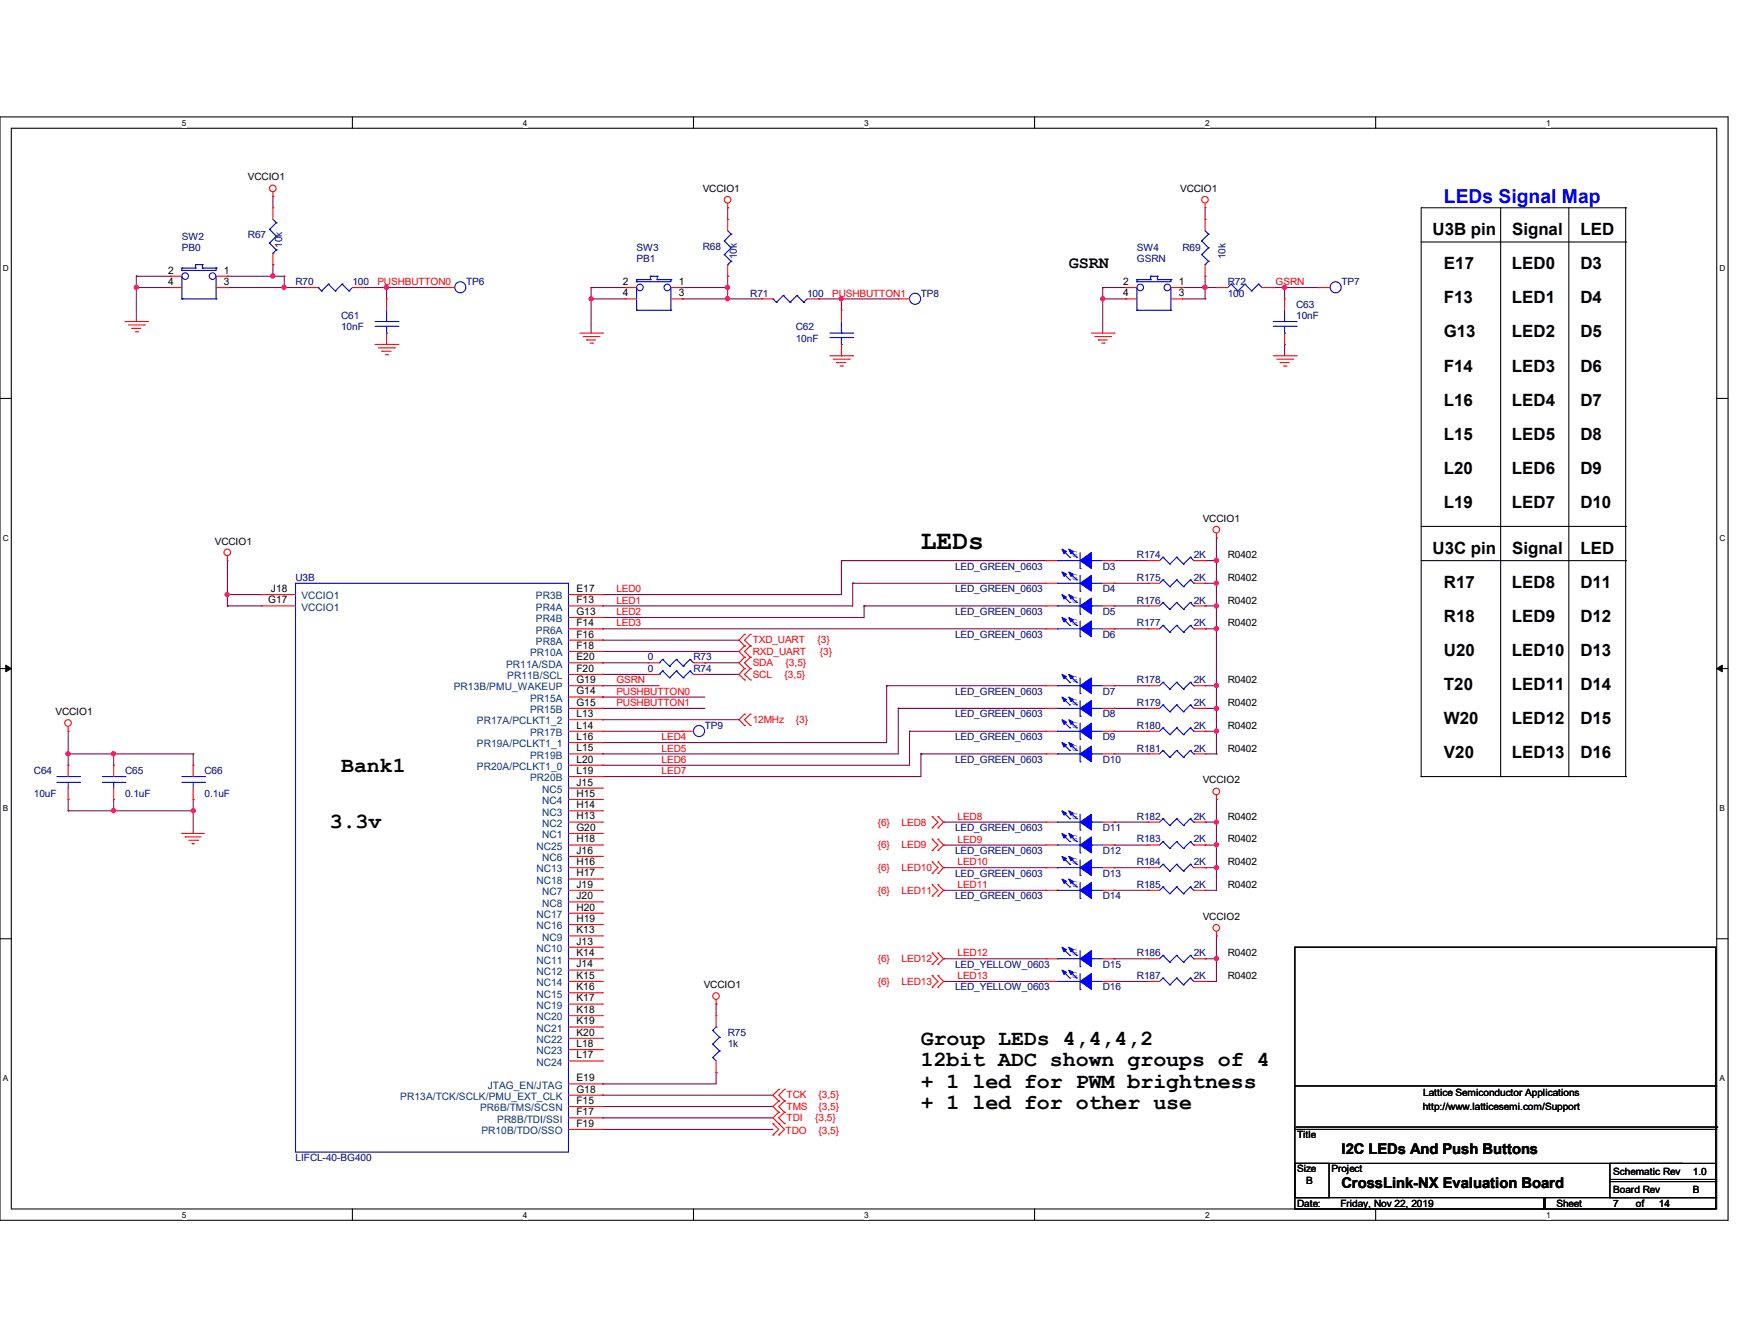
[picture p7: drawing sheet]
<svg xmlns="http://www.w3.org/2000/svg" width="279mm" height="216mm" viewBox="0 0 279 216" stroke-linecap="round" stroke-linejoin="round" font-family="sans-serif">
<path d="M0 18.8h278v177.4h-278zM1.8 20.6h274.3v173.8h-274.3z" fill="none" stroke="#000" stroke-width=".17"/>
<g fill="#fff">
<path d="M29.3 19h.7v1.5h-.7z"/>
<path d="M29.3 194.6h.7v1.4h-.7z"/>
</g>
<path d="M56.7 18.8v1.8M56.7 194.4v1.8" fill="none" stroke="#000" stroke-width=".17"/>
<g fill="#fff">
<path d="M84.1 19h.7v1.5h-.7z"/>
<path d="M84.1 194.6h.7v1.4h-.7z"/>
</g>
<path d="M111.5 18.8v1.8M111.5 194.4v1.8" fill="none" stroke="#000" stroke-width=".17"/>
<g fill="#fff">
<path d="M139 19h.7v1.5h-.7z"/>
<path d="M139 194.6h.7v1.4h-.7z"/>
</g>
<path d="M166.4 18.8v1.8M166.4 194.4v1.8" fill="none" stroke="#000" stroke-width=".17"/>
<g fill="#fff">
<path d="M193.8 19h.8v1.5h-.8z"/>
<path d="M193.8 194.6h.8v1.4h-.8z"/>
</g>
<path d="M221.3 18.8v1.8M221.3 194.4v1.8" fill="none" stroke="#000" stroke-width=".17"/>
<g fill="#fff">
<path d="M248.7 19h.7v1.5h-.7z"/>
<path d="M248.7 194.6h.7v1.4h-.7z"/>
<path d="M.5 42.3h.9v1.5h-.9z"/>
<path d="M276.6 42.3h.9v1.5h-.9z"/>
<path d="M.5 85.8h.9v1.4h-.9z"/>
<path d="M276.6 85.8h.9v1.4h-.9z"/>
</g>
<path d="M0 64.1h1.8M276.1 64.1h1.9" fill="none" stroke="#000" stroke-width=".17"/>
<g fill="#fff">
<path d="M.5 129.2h.8v1.5h-.8z"/>
<path d="M276.6 129.2h.9v1.5h-.9z"/>
</g>
<path d="M0 107.5h1.8M276.1 107.5h1.9" fill="none" stroke="#000" stroke-width=".17"/>
<path d="M.9 106.9l.9 .6-.9 .5zM276.1 107.5l.9-.6v1.1z" fill="#000" stroke="#000" stroke-width=".16"/>
<g fill="#fff">
<path d="M.5 172.6h.8v1.5h-.8z"/>
<path d="M276.6 172.6h.9v1.5h-.9z"/>
</g>
<g fill="none" stroke="#000" stroke-width=".17">
<path d="M228.6 38.9h32.9M241.4 33.4v91.4M252.3 33.4v91.4M261.5 33.4h.1M261.5 38.9h.1M261.5 33.4h-32.9v91.4M261.5 33.4v91.4M228.6 90.1h32.9M228.6 84.6h32.9M261.5 90.1h.1M261.5 84.6h.1M228.6 124.8h.1"/>
<path d="M228.6 124.8h32.9M241.4 124.8h.1M252.3 124.8h.1M261.5 124.8h.1M0 150.9h1.8M208.3 152.3h67.7v42.1h-67.7zM276.1 150.9h1.9M208.3 174.6h67.7M276 174.6h.1M208.3 187h5.5v5.5h-5.5zM208.3 192.5h67.7M208.3 181.6h67.7"/>
<path d="M208.3 187h62.2M208.5 181.2h67.6M248.3 194.4h.1M248.3 192.5v1.9M248.5 194.4h.1M248.5 192.5v1.9M259 187h17v5.5h-17zM259 189.9h17M259 189.6h17M270.5 187h.1M276 192.5h.1M276 181.6h.1"/>
<path d="M276 189.9h.1M276 189.6h.1M276.1 181.2h.1"/>
</g>
<g fill="none" stroke="#800040" stroke-width=".17">
<path d="M43.9 31.6h.1M43.9 31.6v1.8M117.1 33.4h.1M117.1 33.4v1.9M193.8 35.3h.1M193.8 33.4v1.9M21.9 44.4h.1M21.9 46.2h.1M21.9 44.4h5.5M21.9 44.4v7.3M21.9 46.2h5.5M36.6 44.4h.1"/>
<path d="M36.6 46.2h.1M36.6 44.4h9.1M36.6 46.2h12.8M43.9 44.4h.1M43.9 42.5h.1M43.9 42.5v1.9M45.7 44.4h.1M45.7 46.2h.1M45.7 44.4v1.8M58.5 46.2h.1M58.5 46.2h12.8M62.2 46.2h.1"/>
<path d="M62.2 46.2v1.8M95.1 46.2h.1M95.1 48h.1M95.1 46.2h5.5M95.1 46.2v7.4M95.1 48h5.5M109.7 46.2h.1M109.7 48h.1M109.7 46.2h7.4M109.7 48h12.8M117.1 46.2h.1M117.1 44.4h.1"/>
<path d="M117.1 48h.1M117.1 44.4v3.6M131.7 48h.1M131.7 48h12.8M135.3 48h.1M135.3 48v1.9M177.4 48h.1M177.4 46.2h.1M177.4 46.2h3.7M177.4 48h3.7M177.4 46.2v7.4M181.1 46.2h.1"/>
<path d="M181.1 48h.1M190.2 46.2h5.5M190.2 48h3.6M193.8 46.2h.1M193.8 48h.1M193.8 44.4h.1M193.8 44.4v3.6M204.8 46.2h.1M204.8 46.2h7.3M206.6 55.4h.1M206.6 46.2h.1M206.6 46.2v1.8"/>
<path d="M206.6 55.4v1.8M36.6 95.6h.1M36.6 97.4h.1M36.6 95.6h5.4M36.6 90.1v7.3M36.6 97.4h5.4M96.9 95.6h.1M96.9 97.4h.1M96.9 99.3h.1M135.3 90.1h.1M135.3 90.1v5.5h-38.4M135.3 90.1h32.9"/>
<path d="M137.2 93.8h.1M137.2 93.8v3.6h-40.3M137.2 93.8h31M139 97.4h.1M139 97.4h29.2M139 97.4v1.9h-42.1M179.2 90.1h.1M179.2 93.8h.1M179.2 97.4h.1M179.2 97.4h5.5M179.2 93.8h5.5M179.2 90.1h5.5"/>
<path d="M193.8 97.4h.1M193.8 93.8h.1M193.8 90.1h.1M193.8 97.4h1.9M193.8 93.8h1.9M193.8 90.1h1.9M195.7 93.8h.1M195.7 90.1h.1M195.7 86.4h.1M195.7 97.4h.1M195.7 86.4v34.8M11 117.6h.1"/>
<path d="M11 117.6v5.4M96.9 115.7h.1M96.9 101.1h.1M96.9 119.4h.1M96.9 110.2h.1M96.9 106.6h.1M96.9 108.4h.1M96.9 102.9h.1M96.9 104.7h.1M96.9 112.1h.1M96.9 113.9h.1M96.9 115.7h22"/>
<path d="M96.9 117.6h12.8M96.9 113.9h16.5M96.9 110.2h9.1M96.9 101.1h71.3M96.9 106.6h7.3M96.9 108.4h7.3M96.9 102.9h22M96.9 104.7h22M96.9 112.1h16.5M109.7 117.6h.1M113.4 106.6h.1M113.4 108.4h.1"/>
<path d="M113.4 106.6h5.5M113.4 108.4h5.5M142.6 110.2h.1M142.6 110.2h25.6M142.6 110.2v9.2h-45.7M144.5 113.9h.1M144.5 113.9v7.3h-47.6M144.5 113.9h23.7M146.3 117.6h.1M146.3 117.6h21.9M146.3 117.6v5.4h-49.4M179.2 117.6h.1"/>
<path d="M179.2 110.2h.1M179.2 113.9h.1M179.2 101.1h.1M179.2 117.6h5.5M179.2 113.9h5.5M179.2 110.2h5.5M179.2 101.1h5.5M193.8 117.6h.1M193.8 113.9h.1M193.8 110.2h.1M193.8 101.1h.1M193.8 117.6h1.9"/>
<path d="M193.8 113.9h1.9M193.8 110.2h1.9M193.8 101.1h1.9M195.7 113.9h.1M195.7 110.2h.1M195.7 101.1h.1M195.7 117.6h.1M11 121.2h.1M11 128.5h.1M11 130.3h.1M11 130.3h20.1M11 121.2h20.1"/>
<path d="M11 128.5v1.8M18.3 130.3h.1M18.3 121.2h.1M18.3 128.5h.1M18.3 121.2v1.8M18.3 128.5v1.8M31.1 130.3h.1M31.1 121.2h.1M31.1 128.5h.1M31.1 121.2v1.8M31.1 128.5v5.5M96.9 121.2h.1"/>
<path d="M96.9 123h.1M96.9 124.8h.1M148.1 121.2h.1M148.1 121.2h20.1M148.1 121.2v3.6h-51.2M151.8 132.2h.1M151.8 135.8h.1M151.8 139.5h.1M151.8 139.5h16.4M151.8 135.8h16.4M151.8 132.2h16.4M179.2 132.2h.1"/>
<path d="M179.2 135.8h.1M179.2 139.5h.1M179.2 121.2h5.5M179.2 139.5h5.5M179.2 135.8h5.5M179.2 132.2h5.5M184.7 121.2h.1M193.8 139.5h.1M193.8 135.8h.1M193.8 132.2h.1M193.8 121.2h1.9M193.8 139.5h1.9"/>
<path d="M193.8 135.8h1.9M193.8 132.2h1.9M195.7 135.8h.1M195.7 132.2h.1M195.7 128.5h.1M195.7 139.5h.1M195.7 121.2h.1M195.7 128.5v14.6h-1.9M151.8 143.1h.1M151.8 154.1h.1M151.8 157.8h.1M151.8 143.1h16.4"/>
<path d="M151.8 157.8h16.4M151.8 154.1h16.4M179.2 143.1h.1M179.2 154.1h.1M179.2 157.8h.1M179.2 143.1h5.5M179.2 157.8h5.5M179.2 154.1h5.5M193.8 143.1h.1M193.8 157.8h.1M193.8 154.1h.1M193.8 154.1h1.9"/>
<path d="M195.7 154.1h.1M195.7 150.5h.1M195.7 150.5v7.3h-1.9M96.9 179.7h.1M96.9 177.9h.1M96.9 176.1h.1M96.9 174.2h.1M96.9 179.7h27.4M96.9 177.9h27.4M96.9 176.1h27.4M115.2 161.4h.1M115.2 172.4h.1"/>
<path d="M115.2 161.4v1.9M115.2 172.4v1.8h-18.3M96.9 181.6h.1M96.9 181.6h27.4"/>
</g>
<g fill="#f0f" stroke="#f0f" stroke-width=".17">
<circle cx="31.1" cy="130.3" r=".34"/>
<circle cx="11" cy="121.2" r=".35"/>
<circle cx="18.2" cy="130.3" r=".34"/>
<circle cx="18.2" cy="121.2" r=".34"/>
<circle cx="36.5" cy="95.6" r=".34"/>
<circle cx="21.9" cy="46.2" r=".34"/>
<circle cx="43.9" cy="44.4" r=".34"/>
<circle cx="45.7" cy="46.2" r=".34"/>
<circle cx="62.1" cy="46.2" r=".34"/>
<circle cx="95.1" cy="48" r=".34"/>
<circle cx="117" cy="46.2" r=".34"/>
<circle cx="117" cy="48" r=".34"/>
<circle cx="135.3" cy="48" r=".34"/>
<circle cx="193.8" cy="46.2" r=".35"/>
<circle cx="206.6" cy="46.2" r=".34"/>
<circle cx="177.4" cy="48" r=".34"/>
<circle cx="195.7" cy="135.8" r=".34"/>
<circle cx="195.7" cy="132.2" r=".34"/>
<circle cx="195.7" cy="139.5" r=".34"/>
<circle cx="195.7" cy="154.1" r=".34"/>
<circle cx="195.7" cy="113.9" r=".34"/>
<circle cx="195.7" cy="110.2" r=".34"/>
<circle cx="195.7" cy="101" r=".34"/>
<circle cx="195.7" cy="97.4" r=".34"/>
<circle cx="195.7" cy="93.7" r=".34"/>
<circle cx="195.7" cy="90.1" r=".34"/>
<circle cx="195.7" cy="117.5" r=".34"/>
</g>
<g fill="none" stroke="#f00" stroke-width=".17">
<path d="M43.9 31.6h.1M43.9 33.4h.1M43.9 30.9v.7M43.9 33.4v1.9M117.1 33.4h.1M117.1 35.3h.1M117.1 32.7v.7M117.1 35.3v1.8M193.8 33.4h.1M193.8 35.3h.1M193.8 32.7v.7M193.8 35.3v1.8"/>
<path d="M20.1 51.7h3.6M20.7 52.2h2.5M21.2 52.8h.1M21.2 52.8h1.4M21.8 53.3h.3M22.1 53.3h.1M23.2 52.2h.1M23.7 51.7h.1M27.4 44.4h.1M27.4 46.2h.1M27.4 46.2h1.9M27.4 44.4h1.9"/>
<path d="M34.8 46.2h1.8M34.8 44.4h1.8M36.6 44.4h.1M36.6 46.2h.1M43.9 42.5h.1M43.9 40.7v1.8M49.4 46.2h.1M49.4 46.2h1.8M56.7 46.2h1.8M58.5 46.2h.1M60.3 55.4h3.7M60.9 55.9h2.6"/>
<path d="M61.4 56.5h.1M61.4 56.5h1.5M62 57h.4M62.2 48h.1M62.2 55.4h.1M62.2 48v1.9M62.2 53.6v1.8M62.4 57h.1M63.5 55.9h.1M64 55.4h.1M71.3 46.2h.1M71.3 46.2h1.9"/>
<path d="M93.3 53.6h3.6M93.8 54.1h2.6M94.4 54.7h.1M94.4 54.7h1.4M94.9 55.2h.4M95.3 55.2h.1M96.4 54.1h.1M96.9 53.6h.1M100.6 46.2h.1M100.6 48h.1M100.6 46.2h1.8M100.6 48h1.8"/>
<path d="M107.9 46.2h1.8M107.9 48h1.8M109.7 46.2h.1M109.7 48h.1M117.1 44.4h.1M117.1 42.5v1.9M122.5 48h.1M122.5 48h1.8M129.8 48h1.9M131.7 48h.1M133.5 57.2h3.7M134 57.7h2.6"/>
<path d="M134.6 58.3h.1M134.6 58.3h1.5M135.1 58.8h.4M135.3 49.9h.1M135.3 57.2h.1M135.3 49.9v1.8M135.3 55.4v1.8M135.5 58.8h.1M136.6 57.7h.1M137.2 57.2h.1M144.5 48h.1M144.5 48h1.8"/>
<path d="M175.6 53.6h3.6M176.1 54.1h2.5M176.7 54.7h.1M176.7 54.7h1.4M177.2 55.2h.4M177.6 55.2h.1M178.6 54.1h.1M179.2 53.6h.1M181.1 46.2h.1M181.1 48h.1M181.1 46.2h1.8M181.1 48h1.8"/>
<path d="M188.3 46.2h1.9M188.3 48h1.9M190.2 46.2h.1M190.2 48h.1M193.8 44.4h.1M193.8 42.5v1.9M195.7 46.2h.1M195.7 46.2h1.8M203 46.2h1.8M204.8 46.2h.1M204.8 57.2h3.7M205.4 57.7h2.5"/>
<path d="M205.9 58.3h.1M205.9 58.3h1.5M206.5 58.8h.3M206.6 48h.1M206.6 55.4h.1M206.6 48v1.9M206.6 53.6v1.8M206.8 58.8h.1M207.9 57.7h.1M208.5 57.2h.1M212.1 46.2h.1M212.1 46.2h1.9"/>
<path d="M36.6 90.1h.1M36.6 89.4v.7M42 95.6h.1M42 97.4h.1M42 95.6h5.5M42 97.4h5.5M91.4 95.6h5.5M91.4 97.4h5.5M91.4 99.3h5.5M96.9 97.4h.1M96.9 99.3h.1M96.9 95.6h.1"/>
<path d="M168.2 90.1h.1M168.2 93.8h.1M168.2 97.4h.1M168.2 93.8h1.9M168.2 90.1h1.9M168.2 97.4h1.9M177.4 93.8h1.8M177.4 90.1h1.8M177.4 97.4h1.8M179.2 90.1h.1M179.2 93.8h.1M179.2 97.4h.1"/>
<path d="M184.7 93.8h.1M184.7 90.1h.1M184.7 97.4h.1M184.7 93.8h1.8M184.7 90.1h1.8M184.7 97.4h1.8M192 93.8h1.8M192 90.1h1.8M192 97.4h1.8M193.8 93.8h.1M193.8 90.1h.1M193.8 97.4h.1"/>
<path d="M195.7 86.4h.1M195.7 85.7v.7M11 117.6h.1M11 116.8v.8M91.4 117.6h5.5M91.4 110.2h5.5M91.4 101.1h5.5M91.4 113.9h5.5M91.4 119.4h5.5M91.4 115.7h5.5M91.4 112.1h5.5M91.4 106.6h5.5"/>
<path d="M91.4 108.4h5.5M91.4 104.7h5.5M91.4 102.9h5.5M96.9 119.4h.1M96.9 115.7h.1M96.9 117.6h.1M96.9 112.1h.1M96.9 113.9h.1M96.9 110.2h.1M96.9 106.6h.1M96.9 108.4h.1M96.9 104.7h.1"/>
<path d="M96.9 102.9h.1M96.9 101.1h.1M104.2 106.6h.1M104.2 108.4h.1M104.2 106.6h1.8M104.2 108.4h1.8M109.7 117.6h.1M109.7 117.6h1.8M111.5 106.6h1.9M111.5 108.4h1.9M113.4 106.6h.1M113.4 108.4h.1"/>
<path d="M119.8 114.8h.1M119.8 116.6h.1M119.8 105.7h.1M119.8 107.5h.1M119.8 109.3h.1M119.8 102h.1M119.8 103.8h.1M119.8 114.8l-.9 .9 .9 .9M119.8 105.7l-.9 .9 .9 .9M119.8 107.5l-.9 .9 .9 .9M119.8 102l-.9 .9 .9 .9M119.8 103.8l-.9 .9 .9 1"/>
<path d="M120.7 116.6h.1M120.7 114.8h.1M120.7 107.5h.1M120.7 105.7h.1M120.7 109.3h.1M120.7 103.8h.1M120.7 102h.1M120.7 114.8l-.9 .9 .9 .9M120.7 105.7l-.9 .9 .9 .9M120.7 107.5l-.9 .9 .9 .9M120.7 102l-.9 .9 .9 .9M120.7 103.8l-.9 .9 .9 1"/>
<path d="M168.2 110.2h.1M168.2 101.1h.1M168.2 113.9h.1M168.2 117.6h.1M168.2 117.6h1.9M168.2 110.2h1.9M168.2 101.1h1.9M168.2 113.9h1.9M177.4 117.6h1.8M177.4 110.2h1.8M177.4 101.1h1.8M177.4 113.9h1.8"/>
<path d="M179.2 110.2h.1M179.2 101.1h.1M179.2 113.9h.1M179.2 117.6h.1M184.7 117.6h.1M184.7 101.1h.1M184.7 113.9h.1M184.7 110.2h.1M184.7 117.6h1.8M184.7 110.2h1.8M184.7 101.1h1.8M184.7 113.9h1.8"/>
<path d="M192 117.6h1.8M192 110.2h1.8M192 101.1h1.8M192 113.9h1.8M193.8 117.6h.1M193.8 101.1h.1M193.8 113.9h.1M193.8 110.2h.1M11 123h.1M11 128.5h.1M11 123v1.8M11 126.7v1.8"/>
<path d="M18.3 123h.1M18.3 128.5h.1M18.3 123v1.8M18.3 126.7v1.8M29.3 134h.1M29.3 134h3.6M29.8 134.5h.1M29.8 134.5h2.5M30.4 135.1h1.4M30.9 135.6h.1M30.9 135.6h.4M31.1 123h.1"/>
<path d="M31.1 128.5h.1M31.1 123v1.8M31.1 126.7v1.8M31.8 135.1h.1M91.4 134h5.5M91.4 135.8h5.5M91.4 132.2h5.5M91.4 139.5h5.5M91.4 121.2h5.5M91.4 123h5.5M91.4 124.8h5.5M91.4 130.3h5.5"/>
<path d="M91.4 128.5h5.5M91.4 126.7h5.5M91.4 137.7h5.5M96.9 123h.1M96.9 124.8h.1M96.9 121.2h.1M96.9 134h.1M96.9 132.2h.1M96.9 130.3h.1M96.9 128.5h.1M96.9 126.7h.1M96.9 137.7h.1"/>
<path d="M96.9 139.5h.1M96.9 135.8h.1M149.9 133.1h.1M149.9 131.3h.1M149.9 136.7h.1M149.9 134.9h.1M149.9 138.6h.1M149.9 131.3l1 .9-1 .9M149.9 134.9l1 .9-1 .9M149.9 138.6l1 .9-1 .9M150.9 131.3h.1M150.9 133.1h.1"/>
<path d="M150.9 134.9h.1M150.9 136.7h.1M150.9 138.6h.1M150.9 131.3l.9 .9-.9 .9M150.9 134.9l.9 .9-.9 .9M150.9 138.6l.9 .9-.9 .9M168.2 135.8h.1M168.2 132.2h.1M168.2 139.5h.1M168.2 121.2h.1M168.2 135.8h1.9M168.2 132.2h1.9"/>
<path d="M168.2 139.5h1.9M168.2 121.2h1.9M177.4 135.8h1.8M177.4 132.2h1.8M177.4 139.5h1.8M177.4 121.2h1.8M179.2 135.8h.1M179.2 132.2h.1M179.2 139.5h.1M179.2 121.2h.1M184.7 139.5h.1M184.7 132.2h.1"/>
<path d="M184.7 121.2h.1M184.7 135.8h.1M184.7 135.8h1.8M184.7 132.2h1.8M184.7 139.5h1.8M184.7 121.2h1.8M192 135.8h1.8M192 132.2h1.8M192 139.5h1.8M192 121.2h1.8M193.8 139.5h.1M193.8 132.2h.1"/>
<path d="M193.8 121.2h.1M193.8 135.8h.1M195.7 128.5h.1M195.7 127.8v.7M91.4 157.8h5.5M91.4 154.1h5.5M91.4 143.1h5.5M91.4 145h5.5M91.4 150.5h5.5M91.4 152.3h5.5M91.4 156h5.5M91.4 159.6h5.5"/>
<path d="M91.4 148.6h5.5M91.4 146.8h5.5M91.4 141.3h5.5M96.9 143.1h.1M96.9 145h.1M96.9 150.5h.1M96.9 152.3h.1M96.9 154.1h.1M96.9 156h.1M96.9 157.8h.1M96.9 159.6h.1M96.9 148.6h.1"/>
<path d="M96.9 146.8h.1M96.9 141.3h.1M149.9 140.4h.1M149.9 144.1h.1M149.9 142.2h.1M149.9 155h.1M149.9 153.2h.1M149.9 158.7h.1M149.9 156.8h.1M149.9 142.2l1 .9-1 1M149.9 153.2l1 .9-1 .9M149.9 156.8l1 1-1 .9"/>
<path d="M150.9 140.4h.1M150.9 142.2h.1M150.9 144.1h.1M150.9 153.2h.1M150.9 155h.1M150.9 156.8h.1M150.9 158.7h.1M150.9 142.2l.9 .9-.9 1M150.9 153.2l.9 .9-.9 .9M150.9 156.8l.9 1-.9 .9M168.2 157.8h.1M168.2 154.1h.1"/>
<path d="M168.2 143.1h.1M168.2 157.8h1.9M168.2 154.1h1.9M168.2 143.1h1.9M177.4 157.8h1.8M177.4 154.1h1.8M177.4 143.1h1.8M179.2 157.8h.1M179.2 154.1h.1M179.2 143.1h.1M184.7 157.8h.1M184.7 143.1h.1"/>
<path d="M184.7 154.1h.1M184.7 157.8h1.8M184.7 154.1h1.8M184.7 143.1h1.8M192 157.8h1.8M192 154.1h1.8M192 143.1h1.8M193.8 157.8h.1M193.8 143.1h.1M193.8 154.1h.1M195.7 150.5h.1M195.7 149.7v.8"/>
<path d="M91.4 176.1h5.5M91.4 179.7h5.5M91.4 177.9h5.5M91.4 174.2h5.5M91.4 161.4h5.5M91.4 163.3h5.5M91.4 165.1h5.5M91.4 166.9h5.5M91.4 168.7h5.5M91.4 170.6h5.5M96.9 176.1h.1M96.9 179.7h.1"/>
<path d="M96.9 177.9h.1M96.9 174.2h.1M96.9 161.4h.1M96.9 163.3h.1M96.9 165.1h.1M96.9 166.9h.1M96.9 168.7h.1M96.9 170.6h.1M115.2 161.4h.1M115.2 172.4h.1M115.2 163.3h.1M115.2 160.7v.7"/>
<path d="M115.2 163.3v1.8M115.2 170.6v1.8M125.3 178.8h.1M125.3 177h.1M125.3 175.1h.1M125.3 178.8l-1 .9 1.9 1.9-.9 .9M125.3 177l-1 .9 1 .9M125.3 175.1l-1 1 1 .9M126.2 178.8h.1M126.2 177h.1M126.2 175.1h.1M126.2 178.8l-.9 .9 .9 .9"/>
<path d="M126.2 177l-.9 .9 .9 .9M126.2 175.1l-.9 1 .9 .9M91.4 181.6h5.5M96.9 181.6h.1M124.3 180.6h.1M124.3 182.5h.1M124.3 180.6l1 1-1 .9M125.3 180.6h.1M125.3 182.5h.1M126.2 180.6h.1"/>
<circle cx="43.9" cy="30.3" r=".53"/>
<circle cx="117" cy="32.1" r=".53"/>
<circle cx="193.8" cy="32.1" r=".53"/>
<circle cx="36.6" cy="88.8" r=".53"/>
<circle cx="195.6" cy="85.2" r=".53"/>
<circle cx="10.9" cy="116.2" r=".53"/>
<circle cx="195.6" cy="127.2" r=".53"/>
<circle cx="195.6" cy="149.2" r=".53"/>
<circle cx="115.2" cy="160.1" r=".53"/>
</g>
<g fill="none" stroke="#00f" stroke-width=".17">
<path d="M43.3 36.9h.1M43.3 39.1h.1M43.3 36.9l1.1 1.1M43.3 39.1l1.1 1.1M43.9 35.3l.5 .5M44.4 35.8h.1M44.4 38h.1M44.4 35.8l-1.1 1.1M44.4 38l-1.1 1.1M116.5 38.7h.1M116.5 38.7l1.1 1.1M117.1 37.1l.5 .5"/>
<path d="M117.6 37.6h.1M117.6 39.8h.1M117.6 37.6l-1.1 1.1M117.6 39.8l-1.1 1.1M193.3 38.7h.1M193.3 38.7l1.1 1.1M193.8 37.1l.6 .5M194.4 37.6h.1M194.4 39.8h.1M194.4 37.6l-1.1 1.1M194.4 39.8l-1.1 1.1M29.3 43.5h.1"/>
<path d="M29.3 43.1h.1M29.3 48h.1M29.3 43.1v.4M29.3 44.4v3.6M29.3 43.1h2.2M29.3 48h5.5M31.5 43.1h.1M31.5 42.5h.1M31.5 42.5v.6M31.5 42.5h1.1M32.6 42.5h.1M32.6 43.1h.1"/>
<path d="M32.6 43.1h2.2M32.6 42.5v.6M34.8 43.1h.1M34.8 48h.1M34.8 43.1v.4h-5.5M34.8 44.4v3.6M43.9 40.7h.1M44.4 40.2h.1M44.4 40.2l-.5 .5M51.2 46.2h.1M51.2 46.2l.5 .6M51.7 46.8h.1"/>
<path d="M52.8 45.7h.1M52.8 45.7l1.1 1.1M52.8 45.7l-1.1 1.1M53.9 46.8h.1M55 45.7h.1M55 45.7l1.1 1.1M55 45.7l-1.1 1.1M56.1 46.8h.1M56.7 46.2l-.6 .6M60.3 51.7h3.7M60.3 52.5h3.7M62.2 53.6h.1"/>
<path d="M62.2 51.7h.1M62.2 49.9v1.8M62.2 52.5v1.1M64 51.7h.1M64 52.5h.1M102.4 45.3h.1M102.4 45h.1M102.4 49.9h.1M102.4 45h2.2M102.4 49.9h5.5M102.4 45v.3M102.4 46.2v3.7"/>
<path d="M104.6 45h.1M104.6 44.4h.1M104.6 44.4h1.1M104.6 44.4v.6M105.7 44.4h.1M105.7 45h.1M105.7 45h2.2M105.7 44.4v.6M107.9 45h.1M107.9 49.9h.1M107.9 45v.3h-5.5M107.9 46.2v3.7"/>
<path d="M116.5 40.9h.1M116.5 40.9l1.1 1.1M117.1 42.5h.1M117.6 42h.1M117.6 42l-.5 .5M124.3 48h.1M124.3 48l.6 .6M124.9 48.6h.1M126 47.5h.1M126 47.5l1.1 1.1M126 47.5l-1.1 1.1M127.1 48.6h.1"/>
<path d="M128.2 47.5h.1M128.2 47.5l1.1 1.1M128.2 47.5l-1.1 1.1M129.3 48.6h.1M129.8 48l-.5 .6M133.5 53.6h3.7M133.5 54.3h3.7M135.3 55.4h.1M135.3 53.6h.1M135.3 51.7v1.9M135.3 54.3v1.1M137.2 53.6h.1"/>
<path d="M137.2 54.3h.1M182.9 45.3h.1M182.9 45h.1M182.9 49.9h.1M182.9 45v.3M182.9 46.2v3.7M182.9 45h2.2M182.9 49.9h5.4M185.1 45h.1M185.1 44.4h.1M185.1 44.4v.6M185.1 44.4h1.1"/>
<path d="M186.2 44.4h.1M186.2 45h.1M186.2 45h2.1M186.2 44.4v.6M188.3 45h.1M188.3 49.9h.1M188.3 45v.3h-5.4M188.3 46.2v3.7M193.3 40.9h.1M193.3 40.9l1.1 1.1M193.8 42.5h.1M194.4 42h.1"/>
<path d="M194.4 42l-.6 .5M198 45.7h.1M198 45.7l-.5 .5M198 45.7l1.1 1.1M199.1 46.8h.1M200.2 45.7h.1M200.2 45.7l1.1 1.1M200.2 45.7l-1.1 1.1M201.3 46.8h.1M202.4 45.7h.1M202.4 45.7l-1.1 1.1M202.4 45.7l.6 .5"/>
<path d="M203 46.2h.1M204.8 51.7h3.7M204.8 52.5h3.7M206.6 53.6h.1M206.6 51.7h.1M206.6 49.9v1.8M206.6 52.5v1.1M208.5 51.7h.1M208.5 52.5h.1M47.5 93.8h43.9v91.4h-43.9zM170.1 90.1h.1M170.1 93.8h.1"/>
<path d="M170.1 97.4h.1M170.1 90.1h3.6M170.1 93.8h3.6M170.1 97.4h3.6M171 99.4l1.1 1.1M171 88.5l1.1 1.1M171 92.1l1.1 1.1M171 95.8l1.1 1.1M172.1 89.6h.1M172.1 93.2h.1M172.1 96.9h.1M172.1 99.4l1.1 1.1"/>
<path d="M172.1 88.5l1.1 1.1M172.1 92.1l1.1 1.1M172.1 95.8l1.1 1.1M173.2 89.6h.1M173.2 93.2h.1M173.2 96.9h.1M173.7 91.4h.1M173.7 95h.1M173.7 98.7h.1M173.7 88.8v2.6M173.7 92.5v2.5M173.7 96.1v2.6"/>
<path d="M173.7 99.8v2.6M175.6 90.1h.1M175.6 93.8h.1M175.6 97.4h.1M175.6 90.1h1.8M175.6 93.8h1.8M175.6 97.4h1.8M187.1 93.2h.1M187.1 89.6h.1M187.1 96.9h.1M187.1 93.2l-.6 .6M187.1 93.2l1.1 1.1"/>
<path d="M187.1 89.6l-.6 .5M187.1 89.6l1.1 1.1M187.1 96.9l-.6 .5M187.1 96.9l1.1 1.1M188.2 94.3h.1M188.2 90.7h.1M188.2 98h.1M189.3 93.2h.1M189.3 89.6h.1M189.3 96.9h.1M189.3 93.2l-1.1 1.1M189.3 93.2l1.1 1.1"/>
<path d="M189.3 89.6l-1.1 1.1M189.3 89.6l1.1 1.1M189.3 96.9l-1.1 1.1M189.3 96.9l1.1 1.1M190.4 94.3h.1M190.4 90.7h.1M190.4 98h.1M191.5 93.2h.1M191.5 89.6h.1M191.5 96.9h.1M191.5 93.2l-1.1 1.1M191.5 93.2l.5 .6"/>
<path d="M191.5 89.6l-1.1 1.1M191.5 89.6l.5 .5M191.5 96.9l-1.1 1.1M191.5 96.9l.5 .5M192 93.8h.1M192 90.1h.1M192 97.4h.1M106 106.6h.1M106 108.4h.1M106.6 106h.1M106.6 107.9h.1M106.6 106l1.1 1.1"/>
<path d="M106.6 106l-.6 .6M106.6 107.9l1.1 1.1M106.6 107.9l-.6 .5M107.7 107.1h.1M107.7 109h.1M108.8 106h.1M108.8 107.9h.1M108.8 106l1.1 1.1M108.8 106l-1.1 1.1M108.8 107.9l1.1 1.1M108.8 107.9l-1.1 1.1M109.9 107.1h.1"/>
<path d="M109.9 109h.1M111 106h.1M111 107.9h.1M111 106l.5 .6M111 106l-1.1 1.1M111 107.9l.5 .5M111 107.9l-1.1 1.1M170.1 110.2h.1M170.1 101.1h.1M170.1 113.9h.1M170.1 117.6h.1M170.1 110.2h3.6"/>
<path d="M170.1 101.1h3.6M170.1 113.9h3.6M170.1 117.6h3.6M171 108.6l1.1 1.1M171 112.2l1.1 1.1M171 119.5l1.1 1.1M171 115.9l1.1 1.1M172.1 109.7h.1M172.1 100.5h.1M172.1 113.3h.1M172.1 117h.1M172.1 108.6l1.1 1.1"/>
<path d="M172.1 112.2l1.1 1.1M172.1 119.5l1.1 1.1M172.1 115.9l1.1 1.1M173.2 109.7h.1M173.2 100.5h.1M173.2 113.3h.1M173.2 117h.1M173.7 111.5h.1M173.7 102.4h.1M173.7 115.1h.1M173.7 118.8h.1M173.7 109v2.5"/>
<path d="M173.7 112.6v2.5M173.7 116.2v2.6M173.7 119.9v2.6M175.6 110.2h.1M175.6 101.1h.1M175.6 113.9h.1M175.6 117.6h.1M175.6 110.2h1.8M175.6 101.1h1.8M175.6 113.9h1.8M175.6 117.6h1.8M187.1 117h.1"/>
<path d="M187.1 100.5h.1M187.1 113.3h.1M187.1 109.7h.1M187.1 117l-.6 .6M187.1 117l1.1 1.1M187.1 100.5l-.6 .6M187.1 100.5l1.1 1.1M187.1 113.3l-.6 .6M187.1 113.3l1.1 1.1M187.1 109.7l-.6 .5M187.1 109.7l1.1 1.1M188.2 118.1h.1"/>
<path d="M188.2 101.6h.1M188.2 114.4h.1M188.2 110.8h.1M189.3 117h.1M189.3 100.5h.1M189.3 113.3h.1M189.3 109.7h.1M189.3 117l-1.1 1.1M189.3 117l1.1 1.1M189.3 100.5l-1.1 1.1M189.3 100.5l1.1 1.1M189.3 113.3l-1.1 1.1"/>
<path d="M189.3 113.3l1.1 1.1M189.3 109.7l-1.1 1.1M189.3 109.7l1.1 1.1M190.4 118.1h.1M190.4 101.6h.1M190.4 114.4h.1M190.4 110.8h.1M191.5 117h.1M191.5 100.5h.1M191.5 113.3h.1M191.5 109.7h.1M191.5 117l-1.1 1.1"/>
<path d="M191.5 117l.5 .6M191.5 100.5l-1.1 1.1M191.5 100.5l.5 .6M191.5 113.3l-1.1 1.1M191.5 113.3l.5 .6M191.5 109.7l-1.1 1.1M191.5 109.7l.5 .5M192 117.6h.1M192 101.1h.1M192 113.9h.1M192 110.2h.1M9.1 124.8h3.7"/>
<path d="M9.1 125.8h3.7M11 125.8h.1M11 125.8v.9M12.8 124.8h.1M12.8 125.8h.1M16.5 124.8h3.6M16.5 125.8h3.6M18.3 125.8h.1M18.3 125.8v.9M20.1 124.8h.1M20.1 125.8h.1M29.3 124.8h3.6"/>
<path d="M29.3 125.8h3.6M31.1 125.8h.1M31.1 125.8v.9M32.9 124.8h.1M32.9 125.8h.1M170.1 135.8h.1M170.1 132.2h.1M170.1 139.5h.1M170.1 121.2h.1M170.1 135.8h3.6M170.1 132.2h3.6M170.1 139.5h3.6"/>
<path d="M170.1 121.2h3.6M171 134.2l1.1 1.1M171 130.5l1.1 1.1M171 137.8l1.1 1.1M172.1 135.3h.1M172.1 131.6h.1M172.1 138.9h.1M172.1 120.6h.1M172.1 134.2l1.1 1.1M172.1 130.5l1.1 1.1M172.1 137.8l1.1 1.1M173.2 135.3h.1"/>
<path d="M173.2 131.6h.1M173.2 138.9h.1M173.2 120.6h.1M173.7 137.1h.1M173.7 133.4h.1M173.7 122.5h.1M173.7 130.9v2.5M173.7 134.5v2.6M173.7 138.2v2.6M175.6 135.8h.1M175.6 132.2h.1M175.6 139.5h.1"/>
<path d="M175.6 121.2h.1M175.6 135.8h1.8M175.6 132.2h1.8M175.6 139.5h1.8M175.6 121.2h1.8M187.1 138.9h.1M187.1 131.6h.1M187.1 120.6h.1M187.1 135.3h.1M187.1 138.9l-.6 .6M187.1 138.9l1.1 1.1M187.1 131.6l-.6 .6"/>
<path d="M187.1 131.6l1.1 1.1M187.1 120.6l-.6 .6M187.1 120.6l1.1 1.2M187.1 135.3l-.6 .5M187.1 135.3l1.1 1.1M188.2 132.7h.1M188.2 121.8h.1M188.2 136.4h.1M189.3 138.9h.1M189.3 131.6h.1M189.3 120.6h.1M189.3 135.3h.1"/>
<path d="M189.3 138.9l-1.1 1.1M189.3 138.9l1.1 1.1M189.3 131.6l-1.1 1.1M189.3 131.6l1.1 1.1M189.3 120.6l-1.1 1.2M189.3 120.6l1.1 1.2M189.3 135.3l-1.1 1.1M189.3 135.3l1.1 1.1M190.4 132.7h.1M190.4 121.8h.1M190.4 136.4h.1M191.5 138.9h.1"/>
<path d="M191.5 131.6h.1M191.5 120.6h.1M191.5 135.3h.1M191.5 138.9l-1.1 1.1M191.5 138.9l.5 .6M191.5 131.6l-1.1 1.1M191.5 131.6l.5 .6M191.5 120.6l-1.1 1.2M191.5 120.6l.5 .6M191.5 135.3l-1.1 1.1M191.5 135.3l.5 .5M192 139.5h.1"/>
<path d="M192 132.2h.1M192 121.2h.1M192 135.8h.1M170.1 157.8h.1M170.1 154.1h.1M170.1 143.1h.1M170.1 157.8h3.6M170.1 154.1h3.6M170.1 143.1h3.6M171 156.1l1.1 1.1M171 152.5l1.1 1.1M171 141.5l1.1 1.1"/>
<path d="M172.1 157.2h.1M172.1 153.6h.1M172.1 142.6h.1M172.1 156.1l1.1 1.1M172.1 152.5l1.1 1.1M172.1 141.5l1.1 1.1M173.2 157.2h.1M173.2 153.6h.1M173.2 142.6h.1M173.7 159h.1M173.7 155.4h.1M173.7 140.8h.1"/>
<path d="M173.7 144.4h.1M173.7 141.9v2.5M173.7 152.8v2.6M173.7 156.5v2.5M175.6 157.8h.1M175.6 154.1h.1M175.6 143.1h.1M175.6 157.8h1.8M175.6 154.1h1.8M175.6 143.1h1.8M187.1 157.2h.1M187.1 142.6h.1"/>
<path d="M187.1 153.6h.1M187.1 157.2l-.6 .6M187.1 157.2l1.1 1.1M187.1 142.6l-.6 .5M187.1 142.6l1.1 1.1M187.1 153.6l-.6 .5M187.1 153.6l1.1 1.1M188.2 140h.1M188.2 158.3h.1M188.2 143.7h.1M188.2 154.7h.1M189.3 157.2h.1"/>
<path d="M189.3 142.6h.1M189.3 153.6h.1M189.3 157.2l-1.1 1.1M189.3 157.2l1.1 1.1M189.3 142.6l-1.1 1.1M189.3 142.6l1.1 1.1M189.3 153.6l-1.1 1.1M189.3 153.6l1.1 1.1M190.4 140h.1M190.4 158.3h.1M190.4 143.7h.1M190.4 154.7h.1"/>
<path d="M191.5 157.2h.1M191.5 142.6h.1M191.5 153.6h.1M191.5 157.2l-1.1 1.1M191.5 157.2l.5 .6M191.5 142.6l-1.1 1.1M191.5 142.6l.5 .5M191.5 153.6l-1.1 1.1M191.5 153.6l.5 .5M192 157.8h.1M192 143.1h.1M192 154.1h.1"/>
<path d="M114.6 170h.1M114.6 167.9h.1M114.6 165.7h.1M114.6 170l.6 .6M114.6 167.9l1.1 1.1M114.6 165.7l1.1 1.1M115.2 165.1h.1M115.2 165.1l-.6 .6M115.7 169h.1M115.7 166.8h.1M115.7 169l-1.1 1M115.7 166.8l-1.1 1.1"/>
<circle cx="29.8" cy="44.4" r=".53"/>
<circle cx="34.2" cy="44.4" r=".53"/>
<circle cx="74" cy="46.2" r=".89"/>
<circle cx="102.9" cy="46.2" r=".53"/>
<circle cx="107.3" cy="46.2" r=".53"/>
<circle cx="147.2" cy="48" r=".89"/>
<circle cx="183.4" cy="46.2" r=".53"/>
<circle cx="187.8" cy="46.2" r=".53"/>
<circle cx="214.8" cy="46.2" r=".89"/>
<circle cx="112.4" cy="117.5" r=".89"/>
</g>
<g fill="#00f" stroke="#00f" stroke-width=".17">
<path d="M173.7 157.8l1.9-1.3v2.5z" fill-rule="evenodd"/>
<path d="M170.8 156l.7 .3-.3 .4z" fill-rule="evenodd"/>
<path d="M171.9 156l.7 .3-.3 .4z" fill-rule="evenodd"/>
<path d="M173.7 110.2l1.9-1.2v2.5z" fill-rule="evenodd"/>
<path d="M170.8 108.4l.7 .4-.3 .3z" fill-rule="evenodd"/>
<path d="M171.9 108.4l.7 .4-.3 .3z" fill-rule="evenodd"/>
<path d="M173.7 135.8l1.9-1.3v2.6z" fill-rule="evenodd"/>
<path d="M170.8 134l.7 .4-.3 .3z" fill-rule="evenodd"/>
<path d="M171.9 134l.7 .4-.3 .3z" fill-rule="evenodd"/>
<path d="M173.7 101.1l1.9-1.3v2.6z" fill-rule="evenodd"/>
<path d="M170.8 99.3l.7 .3-.3 .4z" fill-rule="evenodd"/>
<path d="M171.9 99.3l.7 .3-.3 .4z" fill-rule="evenodd"/>
<path d="M173.7 154.1l1.9-1.3v2.6z" fill-rule="evenodd"/>
<path d="M170.8 152.3l.7 .4-.3 .3z" fill-rule="evenodd"/>
<path d="M171.9 152.3l.7 .4-.3 .3z" fill-rule="evenodd"/>
<path d="M173.7 132.2l1.9-1.3v2.5z" fill-rule="evenodd"/>
<path d="M170.8 130.3l.7 .4-.3 .4z" fill-rule="evenodd"/>
<path d="M171.9 130.3l.7 .4-.3 .4z" fill-rule="evenodd"/>
<path d="M173.7 113.9l1.9-1.3v2.5z" fill-rule="evenodd"/>
<path d="M170.8 112.1l.7 .3-.3 .4z" fill-rule="evenodd"/>
<path d="M171.9 112.1l.7 .3-.3 .4z" fill-rule="evenodd"/>
<path d="M173.7 139.5l1.9-1.3v2.6z" fill-rule="evenodd"/>
<path d="M170.8 137.7l.7 .3-.3 .4z" fill-rule="evenodd"/>
<path d="M171.9 137.7l.7 .3-.3 .4z" fill-rule="evenodd"/>
<path d="M173.7 121.2l1.9-1.3v2.6z" fill-rule="evenodd"/>
<path d="M170.8 119.4l.7 .3-.3 .4z" fill-rule="evenodd"/>
<path d="M171.9 119.4l.7 .3-.3 .4z" fill-rule="evenodd"/>
<path d="M173.7 90.1l1.9-1.3v2.6z" fill-rule="evenodd"/>
<path d="M170.8 88.3l.7 .3-.3 .4z" fill-rule="evenodd"/>
<path d="M171.9 88.3l.7 .3-.3 .4z" fill-rule="evenodd"/>
<path d="M173.7 143.1l1.9-1.2v2.5z" fill-rule="evenodd"/>
<path d="M170.8 141.3l.7 .4-.3 .3z" fill-rule="evenodd"/>
<path d="M171.9 141.3l.7 .4-.3 .3z" fill-rule="evenodd"/>
<path d="M173.7 93.8l1.9-1.3v2.5z" fill-rule="evenodd"/>
<path d="M170.8 91.9l.7 .4-.3 .4z" fill-rule="evenodd"/>
<path d="M171.9 91.9l.7 .4-.3 .4z" fill-rule="evenodd"/>
<path d="M173.7 117.6l1.9-1.4v2.6z" fill-rule="evenodd"/>
<path d="M170.8 115.7l.7 .4-.3 .4z" fill-rule="evenodd"/>
<path d="M171.9 115.7l.7 .4-.3 .4z" fill-rule="evenodd"/>
<path d="M173.7 97.4l1.9-1.3v2.6z" fill-rule="evenodd"/>
<path d="M170.8 95.6l.7 .4-.3 .3z" fill-rule="evenodd"/>
<path d="M171.9 95.6l.7 .4-.3 .3z" fill-rule="evenodd"/>
</g>
<text font-size="4.4" x="148.1" y="88.3">LEDs</text>
<g font-size="3.5">
<text x="54.9" y="124">Bank1</text>
<text x="53" y="133.2">3.3v</text>
<text x="148.1" y="167.9">Group LEDs 4,4,4,2</text>
<text x="148.1" y="171.4">12bit ADC shown groups of 4</text>
<text x="148.1" y="174.9">+ 1 led for PWM brightness</text>
<text x="148.1" y="178.4">+ 1 led for other use</text>
</g>
<text font-size="3.1" fill="#00f" x="232.2" y="32.6">LEDs Signal Map</text>
<g font-size="2.7">
<text x="230.4" y="37.8">U3B pin</text>
<text x="243.2" y="37.8">Signal</text>
<text x="254.2" y="37.8">LED</text>
<text x="171.9" y="43">GSRN</text>
<text x="232.2" y="43.3">E17</text>
<text x="243.2" y="43.3">LED0</text>
<text x="254.2" y="43.3">D3</text>
<text x="232.2" y="48.8">F13</text>
<text x="243.2" y="48.8">LED1</text>
<text x="254.2" y="48.8">D4</text>
<text x="232.2" y="54.2">G13</text>
<text x="232.2" y="59.7">F14</text>
<text x="243.2" y="54.2">LED2</text>
<text x="243.2" y="59.7">LED3</text>
<text x="254.2" y="54.2">D5</text>
<text x="254.2" y="59.7">D6</text>
<text x="232.2" y="65.2">L16</text>
<text x="243.2" y="65.2">LED4</text>
<text x="254.2" y="65.2">D7</text>
<text x="232.2" y="70.7">L15</text>
<text x="243.2" y="70.7">LED5</text>
<text x="254.2" y="70.7">D8</text>
<text x="232.2" y="76.2">L20</text>
<text x="243.2" y="76.2">LED6</text>
<text x="254.2" y="76.2">D9</text>
<text x="232.2" y="81.7">L19</text>
<text x="243.2" y="81.7">LED7</text>
<text x="254.2" y="81.7">D10</text>
<text x="230.4" y="89">U3C pin</text>
<text x="243.2" y="89">Signal</text>
<text x="254.2" y="89">LED</text>
<text x="232.2" y="94.5">R17</text>
<text x="243.2" y="94.5">LED8</text>
<text x="254.2" y="94.5">D11</text>
<text x="232.2" y="99.9">R18</text>
<text x="243.2" y="99.9">LED9</text>
<text x="254.2" y="99.9">D12</text>
<text x="232.2" y="105.5">U20</text>
<text x="243.2" y="105.5">LED10</text>
<text x="254.2" y="105.5">D13</text>
<text x="232.2" y="111">T20</text>
<text x="243.2" y="111">LED11</text>
<text x="254.2" y="111">D14</text>
<text x="232.2" y="116.4">W20</text>
<text x="243.2" y="116.4">LED12</text>
<text x="254.2" y="116.4">D15</text>
<text x="232.2" y="121.9">V20</text>
<text x="243.2" y="121.9">LED13</text>
<text x="254.2" y="121.9">D16</text>
</g>
<g font-size="2.4">
<text x="215.8" y="185.6">I2C LEDs And Push Buttons</text>
<text x="215.8" y="191.1">CrossLink-NX Evaluation Board</text>
</g>
<g font-size="1.7">
<text x="27.1" y="44">2</text>
<text x="27.1" y="45.8">4</text>
<text x="36" y="44">1</text>
<text x="36" y="45.8">3</text>
<text x="100.2" y="45.8">2</text>
<text x="100.2" y="47.6">4</text>
<text x="109.2" y="45.8">1</text>
<text x="109.2" y="47.6">3</text>
<text x="180.7" y="45.8">2</text>
<text x="180.7" y="47.6">4</text>
<text x="189.6" y="45.8">1</text>
<text x="189.6" y="47.6">3</text>
<text x="43.6" y="95.2">J18</text>
<text x="92.7" y="95.2">E17</text>
<text x="43.1" y="97">G17</text>
<text x="92.7" y="100.7">F14</text>
<text x="92.7" y="97">F13</text>
<text x="92.7" y="98.8">G13</text>
<text x="92.7" y="106.1">E20</text>
<text x="92.7" y="108">F20</text>
<text x="92.7" y="104.3">F18</text>
<text x="92.7" y="102.5">F16</text>
<text x="92.7" y="111.6">G14</text>
<text x="92.7" y="113.5">G15</text>
<text x="92.7" y="109.8">G19</text>
<text x="92.7" y="119">L16</text>
<text x="92.7" y="115.3">L13</text>
<text x="92.7" y="117.1">L14</text>
<text x="92.7" y="122.6">L20</text>
<text x="92.7" y="124.4">L19</text>
<text x="92.7" y="120.8">L15</text>
<text x="92.7" y="131.7">H13</text>
<text x="92.7" y="129.9">H14</text>
<text x="92.7" y="128.1">H15</text>
<text x="92.7" y="126.3">J15</text>
<text x="92.7" y="133.6">G20</text>
<text x="92.7" y="137.2">J16</text>
<text x="92.7" y="135.4">H18</text>
<text x="92.7" y="142.7">J19</text>
<text x="92.7" y="139.1">H16</text>
<text x="92.7" y="140.9">H17</text>
<text x="92.7" y="144.6">J20</text>
<text x="92.7" y="148.2">H19</text>
<text x="92.7" y="146.4">H20</text>
<text x="92.7" y="150">K13</text>
<text x="92.7" y="151.8">J13</text>
<text x="92.7" y="153.7">K14</text>
<text x="92.7" y="155.5">J14</text>
<text x="92.7" y="157.4">K15</text>
<text x="92.7" y="159.2">K16</text>
<text x="92.7" y="161">K17</text>
<text x="92.7" y="162.9">K18</text>
<text x="92.7" y="164.7">K19</text>
<text x="92.7" y="166.5">K20</text>
<text x="92.7" y="173.8">E19</text>
<text x="92.7" y="168.3">L18</text>
<text x="92.7" y="170.1">L17</text>
<text x="92.7" y="175.6">G18</text>
<text x="92.7" y="179.3">F17</text>
<text x="92.7" y="177.5">F15</text>
<text x="92.7" y="181.1">F19</text>
</g>
<g font-size="1.7" fill="#004080">
<text x="48.5" y="96.4">VCCIO1</text>
<text x="48.5" y="98.2">VCCIO1</text>
<text x="86.2" y="101.9">PR6A</text>
<text x="86.2" y="98.2">PR4A</text>
<text x="86.2" y="100">PR4B</text>
<text x="86.2" y="96.4">PR3B</text>
<text x="81.4" y="107.3">PR11A/SDA</text>
<text x="85.3" y="105.5">PR10A</text>
<text x="86.2" y="103.7">PR8A</text>
<text x="73" y="111">PR13B/PMU_WAKEUP</text>
<text x="81.6" y="109.2">PR11B/SCL</text>
<text x="85.3" y="112.8">PR15A</text>
<text x="76.7" y="116.5">PR17A/PCLKT1_2</text>
<text x="85.3" y="118.3">PR17B</text>
<text x="85.3" y="114.6">PR15B</text>
<text x="76.7" y="123.8">PR20A/PCLKT1_0</text>
<text x="76.7" y="120.1">PR19A/PCLKT1_1</text>
<text x="85.3" y="125.6">PR20B</text>
<text x="85.3" y="122">PR19B</text>
<text x="87.2" y="131.1">NC3</text>
<text x="87.2" y="129.3">NC4</text>
<text x="87.2" y="127.5">NC5</text>
<text x="86.3" y="136.6">NC25</text>
<text x="87.2" y="134.7">NC1</text>
<text x="87.2" y="132.9">NC2</text>
<text x="86.3" y="140.3">NC13</text>
<text x="86.3" y="142.1">NC18</text>
<text x="87.2" y="138.4">NC6</text>
<text x="87.2" y="143.9">NC7</text>
<text x="86.3" y="149.4">NC16</text>
<text x="86.3" y="147.6">NC17</text>
<text x="87.2" y="145.8">NC8</text>
<text x="86.3" y="153">NC10</text>
<text x="86.3" y="154.9">NC11</text>
<text x="87.2" y="151.2">NC9</text>
<text x="86.3" y="156.7">NC12</text>
<text x="86.3" y="158.5">NC14</text>
<text x="86.3" y="160.4">NC15</text>
<text x="86.3" y="162.2">NC19</text>
<text x="86.3" y="164">NC20</text>
<text x="86.3" y="165.9">NC21</text>
<text x="86.3" y="167.7">NC22</text>
<text x="86.3" y="169.5">NC23</text>
<text x="86.3" y="171.3">NC24</text>
<text x="64.4" y="176.8">PR13A/TCK/SCLK/PMU_EXT_CLK</text>
<text x="77.2" y="178.6">PR6B/TMS/SCSN</text>
<text x="78.4" y="175">JTAG_EN/JTAG</text>
<text x="77.4" y="182.3">PR10B/TDO/SSO</text>
<text x="80" y="180.5">PR8B/TDI/SSI</text>
</g>
<g font-size="1.6">
<text x="39.9" y="29">VCCIO1</text>
<text x="113" y="30.8">VCCIO1</text>
<text x="189.8" y="30.8">VCCIO1</text>
<text x="193.5" y="83.9">VCCIO1</text>
<text x="34.5" y="87.5">VCCIO1</text>
<text x="197.5" y="89.7">R0402</text>
<text x="197.5" y="93.4">R0402</text>
<text x="197.5" y="100.7">R0402</text>
<text x="197.5" y="97">R0402</text>
<text x="197.5" y="113.5">R0402</text>
<text x="197.5" y="109.9">R0402</text>
<text x="8.9" y="115">VCCIO1</text>
<text x="197.5" y="117.1">R0402</text>
<text x="193.5" y="125.9">VCCIO2</text>
<text x="197.5" y="120.8">R0402</text>
<text x="197.5" y="131.8">R0402</text>
<text x="197.5" y="135.4">R0402</text>
<text x="197.5" y="139.1">R0402</text>
<text x="197.5" y="142.8">R0402</text>
<text x="193.5" y="147.9">VCCIO2</text>
<text x="197.5" y="153.7">R0402</text>
<text x="113.2" y="158.8">VCCIO1</text>
<text x="197.5" y="157.4">R0402</text>
<text x="228.9" y="178.4">http://www.latticesemi.com/Support</text>
<text x="228.9" y="176.2">Lattice Semiconductor Applications</text>
<text x="208.7" y="183">Title</text>
<text x="208.7" y="188.5">Size</text>
<text x="210.1" y="190.3">B</text>
<text x="214.2" y="188.5">Project</text>
<text x="259.5" y="188.9">Schematic Rev</text>
<text x="259.5" y="191.8">Board Rev</text>
<text x="272.3" y="188.9">1.0</text>
<text x="272.3" y="191.8">B</text>
<text x="208.7" y="194">Date:</text>
<text x="215.6" y="194">Friday, Nov 22, 2019</text>
<text x="250.4" y="194">Sheet</text>
<text x="259.5" y="194">7</text>
<text x="263.1" y="194">of</text>
<text x="266.8" y="194">14</text>
</g>
<g font-size="1.6" fill="#000080">
<text x="29.3" y="38.5">SW2</text>
<text x="29.3" y="40.3">PB0</text>
<text x="39.9" y="38.3">R67</text>
<text x="45.4" y="39.8" transform="rotate(-90 45.4 39.8)">10k</text>
<text x="102.4" y="40.3">SW3</text>
<text x="113" y="40.2">R68</text>
<text x="118.5" y="41.7" transform="rotate(-90 118.5 41.7)">10k</text>
<text x="182.9" y="40.3">SW4</text>
<text x="190.2" y="40.3">R69</text>
<text x="197.1" y="41.7" transform="rotate(-90 197.1 41.7)">10k</text>
<text x="47.5" y="45.8">R70</text>
<text x="56.7" y="45.8">100</text>
<text x="75" y="45.8">TP6</text>
<text x="102.4" y="42.2">PB1</text>
<text x="120.7" y="47.7">R71</text>
<text x="129.8" y="47.7">100</text>
<text x="148.1" y="47.7">TP8</text>
<text x="182.9" y="42.2">GSRN</text>
<text x="197.5" y="45.8">R72</text>
<text x="197.5" y="47.7">100</text>
<text x="215.8" y="45.8">TP7</text>
<text x="54.9" y="51.3">C61</text>
<text x="54.9" y="53.1">10nF</text>
<text x="128" y="53.1">C62</text>
<text x="208.5" y="49.5">C63</text>
<text x="208.5" y="51.3">10nF</text>
<text x="128" y="55">10nF</text>
<text x="182.9" y="89.7">R174</text>
<text x="192" y="89.7">2K</text>
<text x="47.5" y="93.4">U3B</text>
<text x="153.6" y="91.6">LED_GREEN_0603</text>
<text x="153.6" y="95.2">LED_GREEN_0603</text>
<text x="177.4" y="91.6">D3</text>
<text x="177.4" y="95.2">D4</text>
<text x="182.9" y="93.4">R175</text>
<text x="192" y="93.4">2K</text>
<text x="153.6" y="98.8">LED_GREEN_0603</text>
<text x="177.4" y="98.8">D5</text>
<text x="182.9" y="100.7">R177</text>
<text x="182.9" y="97">R176</text>
<text x="192" y="100.7">2K</text>
<text x="192" y="97">2K</text>
<text x="104.2" y="106.2">0</text>
<text x="104.2" y="108">0</text>
<text x="111.5" y="106.2">R73</text>
<text x="111.5" y="108">R74</text>
<text x="153.6" y="102.5">LED_GREEN_0603</text>
<text x="177.4" y="102.5">D6</text>
<text x="153.6" y="111.7">LED_GREEN_0603</text>
<text x="177.4" y="111.7">D7</text>
<text x="182.9" y="113.5">R179</text>
<text x="182.9" y="109.9">R178</text>
<text x="192" y="113.5">2K</text>
<text x="192" y="109.9">2K</text>
<text x="113.4" y="117.1">TP9</text>
<text x="153.6" y="115.3">LED_GREEN_0603</text>
<text x="153.6" y="119">LED_GREEN_0603</text>
<text x="177.4" y="115.3">D8</text>
<text x="177.4" y="119">D9</text>
<text x="182.9" y="117.1">R180</text>
<text x="192" y="117.1">2K</text>
<text x="5.5" y="124.5">C64</text>
<text x="20.1" y="124.5">C65</text>
<text x="32.9" y="124.5">C66</text>
<text x="153.6" y="122.6">LED_GREEN_0603</text>
<text x="177.4" y="122.6">D10</text>
<text x="182.9" y="120.8">R181</text>
<text x="192" y="120.8">2K</text>
<text x="5.5" y="128.1">10uF</text>
<text x="20.1" y="128.1">0.1uF</text>
<text x="32.9" y="128.1">0.1uF</text>
<text x="182.9" y="131.8">R182</text>
<text x="192" y="131.8">2K</text>
<text x="153.6" y="137.3">LED_GREEN_0603</text>
<text x="153.6" y="133.6">LED_GREEN_0603</text>
<text x="177.4" y="137.3">D12</text>
<text x="177.4" y="133.6">D11</text>
<text x="182.9" y="135.4">R183</text>
<text x="192" y="135.4">2K</text>
<text x="153.6" y="140.9">LED_GREEN_0603</text>
<text x="177.4" y="140.9">D13</text>
<text x="182.9" y="139.1">R184</text>
<text x="182.9" y="142.8">R185</text>
<text x="192" y="139.1">2K</text>
<text x="192" y="142.8">2K</text>
<text x="153.6" y="144.6">LED_GREEN_0603</text>
<text x="177.4" y="144.6">D14</text>
<text x="153.6" y="155.6">LED_YELLOW_0603</text>
<text x="177.4" y="155.6">D15</text>
<text x="182.9" y="153.7">R186</text>
<text x="192" y="153.7">2K</text>
<text x="153.6" y="159.2">LED_YELLOW_0603</text>
<text x="177.4" y="159.2">D16</text>
<text x="182.9" y="157.4">R187</text>
<text x="192" y="157.4">2K</text>
<text x="117" y="166.5">R75</text>
<text x="117" y="168.4">1k</text>
<text x="47.5" y="186.7">LIFCL-40-BG400</text>
</g>
<g font-size="1.6" fill="#f00">
<text x="60.7" y="45.8">PUSHBUTTON0</text>
<text x="133.9" y="47.7">PUSHBUTTON1</text>
<text x="205.2" y="45.8">GSRN</text>
<text x="99.1" y="95.2">LED0</text>
<text x="99.1" y="100.7">LED3</text>
<text x="99.1" y="97">LED1</text>
<text x="99.1" y="98.9">LED2</text>
<text x="121.1" y="107.1">SDA</text>
<text x="121.1" y="103.4">TXD_UART</text>
<text x="121.1" y="105.3">RXD_UART</text>
<text x="126.4" y="107.1">{3,5}</text>
<text x="131.5" y="103.4">{3}</text>
<text x="131.9" y="105.3">{3}</text>
<text x="99.1" y="109.9">GSRN</text>
<text x="99.1" y="111.7">PUSHBUTTON0</text>
<text x="99.1" y="113.5">PUSHBUTTON1</text>
<text x="121.1" y="108.9">SCL</text>
<text x="126.2" y="108.9">{3,5}</text>
<text x="106.4" y="119">LED4</text>
<text x="121.1" y="116.2">12MHz</text>
<text x="128" y="116.2">{3}</text>
<text x="106.4" y="120.8">LED5</text>
<text x="106.4" y="122.6">LED6</text>
<text x="106.4" y="124.5">LED7</text>
<text x="154" y="131.8">LED8</text>
<text x="141.2" y="132.7">{6}</text>
<text x="141.2" y="136.4">{6}</text>
<text x="145" y="132.7">LED8</text>
<text x="145" y="136.4">LED9</text>
<text x="154" y="135.5">LED9</text>
<text x="141.2" y="140">{6}</text>
<text x="141.2" y="143.7">{6}</text>
<text x="145" y="140">LED10</text>
<text x="145" y="143.7">LED11</text>
<text x="154" y="139.1">LED10</text>
<text x="154" y="142.8">LED11</text>
<text x="141.2" y="154.6">{6}</text>
<text x="145" y="154.6">LED12</text>
<text x="154" y="153.8">LED12</text>
<text x="141.2" y="158.3">{6}</text>
<text x="145" y="158.3">LED13</text>
<text x="154" y="157.4">LED13</text>
<text x="126.5" y="178.4">TMS</text>
<text x="126.5" y="176.6">TCK</text>
<text x="131.7" y="178.4">{3,5}</text>
<text x="131.7" y="176.6">{3,5}</text>
<text x="126.4" y="182.2">TDO</text>
<text x="126.5" y="180.3">TDI</text>
<text x="131.1" y="180.3">{3,5}</text>
<text x="131.7" y="182.2">{3,5}</text>
</g>
<g font-size="1.6" fill="#00f">
<text x="172.5" y="89.5">G</text>
<text x="172.5" y="93.2">G</text>
<text x="172.5" y="100.5">G</text>
<text x="172.5" y="96.9">G</text>
<text x="172.5" y="109.7">G</text>
<text x="172.5" y="113.3">G</text>
<text x="172.5" y="117">G</text>
<text x="172.5" y="120.7">G</text>
<text x="172.5" y="131.6">G</text>
<text x="172.5" y="135.3">G</text>
<text x="172.5" y="138.9">G</text>
<text x="172.5" y="142.6">G</text>
<text x="172.5" y="153.5">G</text>
<text x="172.5" y="157.2">G</text>
</g>
<g font-size="1.3">
<text x="29.3" y="20.2">5</text>
<text x="84.1" y="20.2">4</text>
<text x="139" y="20.2">3</text>
<text x="193.8" y="20.2">2</text>
<text x="248.7" y="20.2">1</text>
<text x=".5" y="43.5">D</text>
<text x="276.6" y="43.5">D</text>
<text x=".5" y="87">C</text>
<text x="276.6" y="87">C</text>
<text x=".5" y="130.4">B</text>
<text x="276.6" y="130.4">B</text>
<text x=".5" y="173.8">A</text>
<text x="276.6" y="173.8">A</text>
<text x="29.3" y="195.7">5</text>
<text x="84.1" y="195.7">4</text>
<text x="139" y="195.7">3</text>
<text x="193.8" y="195.7">2</text>
<text x="248.7" y="195.7">1</text>
</g>
</svg>
